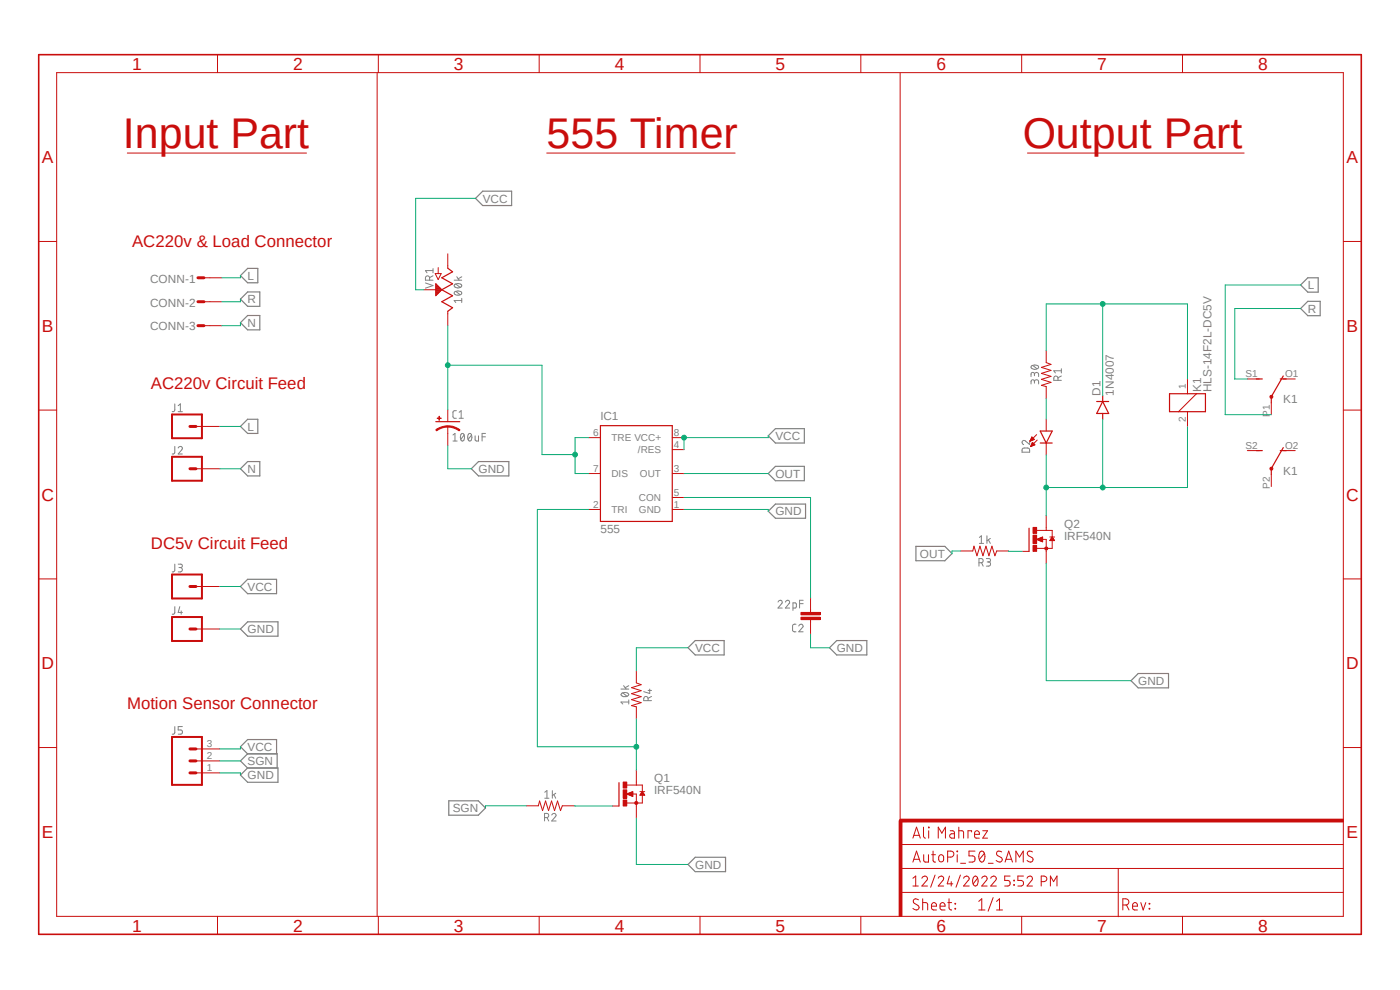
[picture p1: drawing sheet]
<svg xmlns="http://www.w3.org/2000/svg" width="297mm" height="210mm" viewBox="0 0 297 210" stroke-linecap="round" stroke-linejoin="round" font-family="sans-serif">
<path d="M7.9 11.3l281.2 187.3M289.1 11.3l-281.2 187.3" fill="none" stroke="#fff" stroke-width=".21"/>
<g fill="none" stroke="#808080" stroke-width=".21">
<path d="M91.1 59.4v-.4a.45 .45 0 0 0-.3-.5 .45 .45 0 0 0-.5 .3v.6h1.6M91.9 58.5l-.8 .4M91.9 57.4h-1.6l.3 .5M91.9 57v.9M96.4 59.4h1.6M96.9 58.7l.5 .7M98 58.7l-.8 .4M90.3 60l1.6 .6-1.6 .5M96.4 62l.8-.3a.58 .58 0 0 1 .7 .7l-.7 .2a.58 .58 0 0 1-.8-.6zM96.4 60.4l.8-.2a.58 .58 0 0 1 .7 .6l-.2 .1a.96 .96 0 0 1-1.3-.3zM96.7 61.8l.9 .7M96.7 60.2l.9 .8"/>
<path d="M98 63.8h-1.6l.3 .4M98 63.3v.9M218.8 77.7l.7-.3a.58 .58 0 0 1 .8 .7l-.2 .1a.96 .96 0 0 1-1.4-.3zM219.1 77.5l.9 .7M219.5 79.5a.46 .46 0 0 1 .3-.5 .46 .46 0 0 1 .5 .2v.7M219.5 79.7l-.1-.5a.37 .37 0 0 0-.4-.2 .37 .37 0 0 0-.3 .4v.5M225.2 79.8l-.7 .3M225.2 78.7h-1.6l.3 .4M225.2 78.2v.9M37.1 85.7v1.3a.4 .4 0 0 1-.6 .3M37.1 94.7v1.3a.4 .4 0 0 1-.6 .3M37.8 95a.44 .44 0 0 1 .6-.3 .44 .44 0 0 1 .2 .7l-.8 .9h.9"/>
<path d="M37.8 87.3h.9M37.8 86.1l.5-.4v1.6M96.1 92.3l.4-.4v1.7M96.1 93.6h.9M96.8 87.1l-.5 .1-.2 .3v1.1l.7 .1M97.4 88.7h.9M97.4 87.5l.4-.4v1.6M97.9 92l.2-.1a.93 .93 0 0 1 0 1.7 1.06 1.06 0 0 1-.2-1.6zM98.5 92.3l-.8 .9M99.5 92l.2-.1a.93 .93 0 0 1 0 1.7 .98 .98 0 0 1-.2-1.6zM100 92.3l-.7 .9M100.8 92.5v.8l.3 .3h.4v-1.1"/>
<path d="M102.3 92.7h.7M103 91.9h-.7v1.7M216.9 95.2a1.25 1.25 0 0 1 1.5 0v.7h-1.6zM218.4 93.4v.9l-.8-.7a.44 .44 0 0 0-.7 .1 .44 .44 0 0 0 .3 .6M219.5 81a.45 .45 0 0 1 .4-.4 .45 .45 0 0 1 .4 .4v.4M219.5 81.3l-.1-.6a.37 .37 0 0 0-.4-.1 .37 .37 0 0 0-.3 .3v.5M224.5 80.7v-.5a.45 .45 0 0 0-.4-.4 .45 .45 0 0 0-.5 .2v.7h1.6M37.1 119.7l-.1 1.4-.5 .2M37.8 119.7h.7a.37 .37 0 0 1 .2 .4 .37 .37 0 0 1-.3 .3h-.4M207.7 119.4l.7-.1a.46 .46 0 0 0 .2-.5 .46 .46 0 0 0-.4-.3h-.5v1.6M207.8 114l.4-.3v1.6M207.8 115.3h.9"/>
<path d="M208.2 119.4l.4 .7M209.3 118.5h.7a.37 .37 0 0 1 .1 .4 .37 .37 0 0 1-.3 .3h-.4M209.4 113.7v1.6M209.7 119.2a.45 .45 0 0 1 .4 .5 .45 .45 0 0 1-.4 .4h-.4M209.7 114.5l.4 .8M210.1 114.2l-.7 .5M37.1 128.7v1.2a.4 .4 0 0 1-.6 .4M38.1 128.7l-.3 1.2h.9M38.3 120.4a.47 .47 0 0 1 .4 .5 .47 .47 0 0 1-.4 .4h-.5M38.4 129.6v.7M165.1 127.7a.45 .45 0 0 1 .6-.4 .45 .45 0 0 1 .1 .8l-.7 .9h.8M166.6 127.7a.45 .45 0 0 1 .7-.4 .45 .45 0 0 1 .1 .8l-.8 .9h.9"/>
<path d="M168.2 129h.5l.2-.2v-.8l-.7-.1v1.6M168.9 132.4l-.5 .1-.3 .3 .1 1.1 .7 .1M169.5 132.8a.45 .45 0 0 1 .6-.4 .45 .45 0 0 1 .1 .7l-.7 .9h.9M169.6 128.1h.8M170.4 127.3h-.8v1.7M37.1 154.1v1.3a.4 .4 0 0 1-.6 .3M38.7 154.1h-.9v.8h.6a.46 .46 0 0 1 .3 .4 .46 .46 0 0 1-.3 .4h-.6M131.7 146.2h1.7M131.8 147.2l.8-.3a.56 .56 0 0 1 .7 .6l-.7 .3a.78 .78 0 0 1-.9-.4zM132.1 147l.9 .7M132.3 145.5l.5 .7M133.4 148.9h-1.7l.4 .5"/>
<path d="M133.4 148.5v.9M133.4 145.5l-.8 .4M137.5 148.6v-.4a.47 .47 0 0 0-.5-.5 .47 .47 0 0 0-.4 .5v.4h1.6M137.5 146.5h.7M137.8 146.2v.9l-1.2-.4M138.2 147.7l-.7 .4M115.5 173.4h.5a.45 .45 0 0 0 .4-.4 .45 .45 0 0 0-.4-.4h-.5v1.6M115.6 168.1l.4-.4v1.6M115.6 169.3h.9M116 173.4l.4 .8M117.1 172.9a.45 .45 0 0 1 .6-.4 .45 .45 0 0 1 .1 .8l-.7 .9h.9M117.2 167.7v1.6"/>
<path d="M117.5 168.6l.4 .7M117.9 168.3l-.7 .5"/>
</g>
<g fill="none" stroke="#808080" stroke-width=".25">
<path d="M52.5 56.9h2.2v3.1h-2.2l-1.5-1.5zM100.9 42.1l1.5-1.5h6.1v3h-6.1zM51 63.5l1.5-1.6h2.6v3.1h-2.6zM51 68.5l1.5-1.6h2.6v3.1h-2.6zM275.9 60.5l1.6-1.6h2.2v3.1h-2.2zM275.9 65.4l1.6-1.5h2.6v3.1h-2.6zM52.5 88.9h2.2v3h-2.2l-1.5-1.4zM52.5 97.9h2.6v3.1h-2.6l-1.5-1.6zM101.5 97.9h6.4v3.1h-6.4l-1.5-1.6zM163 92.5l1.5-1.6h6.1v3.1h-6.1zM163 100.5l1.5-1.6h6.1v3.1h-6.1zM163 108.5l1.5-1.6h6.4v3h-6.4z"/>
<path d="M194.3 115.9h6.1l1.6 1.5-1.6 1.6h-6.1zM51 124.4l1.5-1.5h6.2v3h-6.2zM52.5 131.9h6.5v3.1h-6.5l-1.5-1.6zM146 137.4l1.5-1.5h6.1v3h-6.1zM177.5 135.9h6.4v3h-6.4l-1.5-1.5zM51 158.4l1.5-1.5h6.2v3h-6.2zM52.5 159.9h6.3v3h-6.3l-1.5-1.5zM239.9 144.4l1.6-1.5h6.4v3h-6.4zM52.5 162.9h6.5v3h-6.5l-1.5-1.5zM95.2 169.9h6.3l1.5 1.5-1.5 1.5h-6.3zM146 183.4l1.5-1.5h6.4v3h-6.4z"/>
</g>
<path d="M80 15.5v178.9M191 15.5v158.9M27 32.5h38M116 32.5h40M218 32.5h45.9" fill="none" stroke="#c90d0c" stroke-width=".21"/>
<path d="M190.8 174.1h.5v20.3h-.5z" fill-rule="evenodd" fill="#c90d0c"/>
<path d="M190.8 174.1h.5v20.3h-.5z" fill="none" stroke="#c90d0c" stroke-width=".21"/>
<path d="M191 173.8h94v.6h-94z" fill-rule="evenodd" fill="#c90d0c"/>
<g fill="none" stroke="#c90d0c" stroke-width=".21">
<path d="M12 15.4h273v179h-273zM46.1 11.6v3.8M80.3 11.6v3.8M114.4 11.6v3.8M148.5 11.6v3.8M182.6 11.6v3.8M216.7 11.6v3.8M250.9 11.6v3.8M8.2 51.2h3.8M43.3 58.9h3.8M285 51.2h3.8M43.3 64h3.8"/>
<path d="M43.3 69.1h3.8M8.2 87h3.8M41.6 90.5h5.1M41.6 99.4h5.1M124.8 92.8h2.6M142.6 92.8h2.5M142.6 95.4h2.5M285 87h3.8M124.8 100.5h2.6M124.8 108.1h2.6M142.6 100.5h2.5M142.6 108.1h2.5"/>
<path d="M142.6 105.5h2.5M8.2 122.8h3.8M41.6 124.4h5.1M41.6 133.4h5.1M285 122.8h3.8M8.2 158.6h3.8M285 158.6h3.8M129.9 171h1.4M133 166.5h3.3v1.4M134.1 168.4h.9v2.6M135 165.9v.6M135.8 167.9h1"/>
<path d="M136.3 168.6v1.7h-3.3M191 173.8h94v.6h-94zM191.1 179.2h93.9M193.7 177.8l.7-2.3 .8 2.3M193.9 177.2h1.1M195.9 175.5v1.9l.2 .4h.2M197 175.5l.1 .1zM197 176.2v1.6M199.1 177.8v-2.3l.7 1.2 .8-1.2v2.3M201.6 176.2l.7 .1 .2 .3v1.2h-.6a.47 .47 0 0 1-.4-.5 .47 .47 0 0 1 .4-.4h.6M203.4 176.2l.9 .1 .1 .1v1.4M203.4 175.5v2.3"/>
<path d="M206.1 176.5v-.3h-.7v1.6M206.8 177h1a.54 .54 0 0 0-.4-.8 .54 .54 0 0 0-.6 .5v.7l.1 .4h.9M208.5 176.2h1l-1 1.6h1M46.1 194.4v3.8M80.3 194.4v3.8M114.4 194.4v3.8M148.5 194.4v3.8M182.6 194.4v3.8M191.1 189.3h93.9M191.1 184.2h93.9M193.7 182.9l.7-2.3 .8 2.3M193.7 186.3l.6-.5v2.2"/>
<path d="M193.7 188h1.1M193.9 182.3h1.1M194.9 190.9a.61 .61 0 0 0-.8-.2 .61 .61 0 0 0-.3 .8 1.75 1.75 0 0 1 1.2 1l-.1 .2a.75 .75 0 0 1-1.2 0M195.6 186.3a.58 .58 0 0 1 .8-.4 .58 .58 0 0 1 .2 .9l-1 1.2h1.2M195.7 191.5h.7l.3 .1 .1 1.4M195.7 190.7v2.3M196 181.3v1.2l.1 .3 .2 .1h.7v-1.6M197.6 192.2h1.1a.55 .55 0 0 0-.4-.7 .55 .55 0 0 0-.7 .5v.6l.2 .4h.9M197.7 181.3h.8M198 180.6v1.9a.38 .38 0 0 0 .5 .4M198.4 185.6l-1 2.6M199.1 186.3a.57 .57 0 0 1 .8-.4 .57 .57 0 0 1 .1 .9l-.9 1.2h1.1"/>
<path d="M199.3 181.4a.5 .5 0 0 1 .6 0 .5 .5 0 0 1 .3 .4v.5a.53 .53 0 0 1-.5 .5 .53 .53 0 0 1-.6-.5v-.5zM199.4 192.2h1.1a.55 .55 0 0 0-.4-.7 .55 .55 0 0 0-.7 .5l.1 .8 .3 .2h.7M201 181.8h.7a.64 .64 0 0 0 .7-.6 .64 .64 0 0 0-.7-.6h-.7v2.3M201.1 191.5h.8M201.3 190.7v1.9l.2 .4h.4M201.4 185.8l-.4 1.7h1.1M201.8 187v1M202.6 191.6l.1 .2zM202.6 192.7l.1 .1zM203 180.6l.2 .1zM203.1 181.3v1.6M203.8 185.6l-1 2.6"/>
<path d="M203.8 183.1h1.1M204.4 186.3a.57 .57 0 0 1 .8-.4 .57 .57 0 0 1 .2 .9l-1 1.2h1.2M206.6 186a.4 .4 0 0 1 .4-.2 .4 .4 0 0 1 .3 .3 1.48 1.48 0 0 1-.2 1.8l-.2 .1a1.28 1.28 0 0 1-.3-2zM206.8 180.6h-1.2v1h.7a.67 .67 0 0 1 .6 .6 .67 .67 0 0 1-.6 .7h-.7M207.4 186.3l-.9 1.2M207.6 193h1.4M207.6 191.2l.7-.5v2.3M207.9 180.7l.6-.1a1.58 1.58 0 0 1 0 2.2 .46 .46 0 0 1-.6-.3 1.85 1.85 0 0 1 0-1.8zM208.3 186.3a.57 .57 0 0 1 .8-.4 .57 .57 0 0 1 .2 .9l-1 1.2h1.1M208.8 181.1l-1 1.2M209.7 183.1h1M210.2 186.3a.58 .58 0 0 1 .8-.4 .58 .58 0 0 1 .2 .9l-1 1.2h1.2"/>
<path d="M210.7 190.4l-1.1 2.9M211.4 193h1.3M211.4 191.2l.6-.5v2.3M212.5 180.7l-.6-.1a.52 .52 0 0 0-.5 .3 .52 .52 0 0 0 .3 .6l.7 .4a.57 .57 0 0 1 0 .9 .57 .57 0 0 1-.8-.1l-.3-.2M213.2 182.9l.8-2.3 .8 2.3M213.4 182.3h1.2M214.3 185.8h-1.2v1h.7a.61 .61 0 0 1 .5 .6 .61 .61 0 0 1-.5 .6h-.7M215.1 186.7l.1 .2zM215.1 187.7l.1 .1zM215.5 182.9v-2.3l.8 1.2 .8-1.2v2.3M216.7 194.4v3.8M217.1 185.8h-1.2v1h.8a.61 .61 0 0 1 .4 .6 .61 .61 0 0 1-.4 .6h-.8"/>
<path d="M217.9 186.3a.57 .57 0 0 1 .8-.4 .57 .57 0 0 1 .2 .9l-1 1.2h1.1M219 180.7l-.7-.1a.55 .55 0 0 0-.1 .9l.7 .4a.58 .58 0 0 1 .1 .9 .58 .58 0 0 1-.9-.1l-.2-.2M220.9 187h.6a.59 .59 0 0 0 .6-.6 .59 .59 0 0 0-.6-.6h-.6v2.2M222.8 188v-2.2l.7 1.2 .7-1.2v2.2M237.2 184.2v10.3M238.2 192h.6a.66 .66 0 0 0 .7-.7 .66 .66 0 0 0-.7-.6h-.6v2.3M239 192l.5 1M240.3 192.2h1a.54 .54 0 0 0-.4-.7 .54 .54 0 0 0-.6 .5v.8l.4 .2h.6M242 191.5l.5 1.5 .6-1.5M243.8 192.7l.1 .1zM243.8 191.6l.1 .2zM250.9 194.4v3.8"/>
</g>
<path d="M42 58.9h1.3M42 64h1.3M42 69.1h1.3M40.3 90.5h1.3M40.3 99.4h1.3M40.3 124.4h1.3M40.3 133.4h1.3M192.3 174.1h-1.2v1.2" fill="none" stroke="#c90d0c" stroke-width=".64"/>
<path d="M8.2 11.6h280.6v186.6h-280.6z" fill="none" stroke="#c90d0c" stroke-width=".34"/>
<path d="M127.4 90.3h15.2v20.3h-15.2zM131.3 166v5" fill="none" stroke="#c90d0c" stroke-width=".25"/>
<path d="M36.5 87.9h6.3v5.1h-6.3zM36.5 96.9h6.3v5.1h-6.3zM36.5 121.9h6.3v5.1h-6.3zM36.5 130.9h6.3v5.1h-6.3z" fill="none" stroke="#c90d0c" stroke-width=".42"/>
<path d="M134.7 170.1h.5l.1 .2-.1 .3-.2 .1-.3-.1z" fill-rule="evenodd" fill="#c90d0c"/>
<path d="M134.7 170.1h.5l.1 .2-.1 .3-.2 .1-.3-.1z" fill="none" stroke="#c90d0c" stroke-width=".21"/>
<path d="M132.2 169.7h.8v1.3h-.8z" fill-rule="evenodd" fill="#c90d0c"/>
<path d="M132.2 169.7h.8v1.3h-.8z" fill="none" stroke="#c90d0c" stroke-width=".21"/>
<path d="M132.2 165.9h.8v1.3h-.8z" fill-rule="evenodd" fill="#c90d0c"/>
<path d="M132.2 165.9h.8v1.3h-.8z" fill="none" stroke="#c90d0c" stroke-width=".21"/>
<path d="M132.2 167.6h.8v1.7h-.8z" fill-rule="evenodd" fill="#c90d0c"/>
<g fill="none" stroke="#c90d0c" stroke-width=".21">
<path d="M216.9 117h1.4M220 112.5h3.2v1.4M221.1 114.4h.9v2.6M222 111.9v.6M222.7 113.9h1M223.2 114.6v1.7h-3.3M132.2 167.6h.8v1.7h-.8zM133 168.4l1.2-.5v1.1zM133 168.4h1.2M133.1 168.4h1.1M133.2 168.5h1M133.3 168.3h.9"/>
<path d="M133.4 168.6h.8M133.6 168.2h.6M133.6 168.7h.6M133.8 168.1h.4M133.9 168.8h.3M134 168h.2M134.1 168.9h.1M135 163.4v2.5M135 171v2.5M135.8 168.6h.9M135.8 168.5h.9M135.9 168.4h.7"/>
<path d="M136 168.4h.6M136 168.3h.5M136.1 168.2h.3M136.1 168.1h.3M136.2 168h.1M136.3 167.9l.5 .8h-1z"/>
</g>
<path d="M218.3 112.1v4.9" fill="none" stroke="#c90d0c" stroke-width=".25"/>
<path d="M221.7 116.1h.5v.5h-.5l-.1-.3z" fill-rule="evenodd" fill="#c90d0c"/>
<path d="M221.7 116.1h.5v.5h-.5l-.1-.3z" fill="none" stroke="#c90d0c" stroke-width=".21"/>
<path d="M219.2 115.7h.7v1.3h-.7z" fill-rule="evenodd" fill="#c90d0c"/>
<path d="M219.2 115.7h.7v1.3h-.7z" fill="none" stroke="#c90d0c" stroke-width=".21"/>
<path d="M219.2 111.9h.7v1.3h-.7z" fill-rule="evenodd" fill="#c90d0c"/>
<path d="M219.2 111.9h.7v1.3h-.7z" fill="none" stroke="#c90d0c" stroke-width=".21"/>
<path d="M219.2 113.5h.7v1.8h-.7z" fill-rule="evenodd" fill="#c90d0c"/>
<g fill="none" stroke="#c90d0c" stroke-width=".21">
<path d="M251.9 80.4v3.1M251.9 87.3v3.2M253.8 83.5l-3.8 3.8M219.2 113.5h.7v1.8h-.7zM219.9 114.4l1.3-.5v1zM219.9 114.4h1.3M220.1 114.5h1.1M220.2 114.3h1M220.3 114.6h.9M220.4 114.3h.8M220.6 114.7h.6M220.6 114.2h.6"/>
<path d="M220.8 114.8h.4M220.8 114.1h.4M221 114.9h.2M221.1 114h.1M222 109.4v2.5M222 117v2.5M222.8 114.6h.9M222.8 114.5h.8M222.9 114.4h.7M223 114.3h.5M223 114.3h.4M223.1 114.2h.3"/>
<path d="M223.1 114.1h.2M223.2 114h.1M223.2 113.9l.5 .8h-1z"/>
</g>
<path d="M272.2 79.8l-2.5 4.4v1.2M232.7 85.2h2.5M233.9 85.2l1.3 2.5h-2.5zM233.9 83.9v1.3M233.9 87.7v1.3M248.1 83.5h7.6v3.8h-7.6zM266.5 80.4h1.3M271.6 80.4h1.3" fill="none" stroke="#c90d0c" stroke-width=".25"/>
<path d="M269.5 83.9h.5v.5h-.5z" fill-rule="evenodd" fill="#c90d0c"/>
<path d="M264.6 80.4h2.6M269.5 83.9h.5v.5h-.5zM269.7 85.4v2.6M272.2 80.4h2.6" fill="none" stroke="#c90d0c" stroke-width=".21"/>
<path d="M266.5 95.6h1.3M271.6 95.6h1.3M272.2 95l-2.5 4.4v1.3" fill="none" stroke="#c90d0c" stroke-width=".25"/>
<path d="M269.5 99.2h.5v.5h-.5z" fill-rule="evenodd" fill="#c90d0c"/>
<path d="M95 90.5v1.5M264.6 95.6h2.6M269.5 99.2h.5v.5h-.5zM272.2 95.6h2.6M269.7 100.7v2.5" fill="none" stroke="#c90d0c" stroke-width=".21"/>
<path d="M92.5 89.5h5" fill="none" stroke="#c90d0c" stroke-width=".25"/>
<path d="M95 90.3a3.8 3.8 0 0 1 2.6 .9l-.2 .2a4.1 4.1 0 0 0-2.4-.8z" fill-rule="evenodd" fill="#c90d0c"/>
<path d="M95 90.3a3.8 3.8 0 0 1 2.6 .9l-.2 .2a4.1 4.1 0 0 0-2.4-.8z" fill="none" stroke="#c90d0c" stroke-width=".21"/>
<path d="M92.5 91.2l1.5-.7 1-.2v.3a3.9 3.9 0 0 0-2.4 .8z" fill-rule="evenodd" fill="#c90d0c"/>
<path d="M92.5 91.2l1.5-.7 1-.2v.3a3.9 3.9 0 0 0-2.4 .8z" fill="none" stroke="#c90d0c" stroke-width=".21"/>
<path d="M92.8 88.7l.8 .1z" fill-rule="evenodd" fill="#c90d0c"/>
<path d="M92.8 88.7l.8 .1z" fill="none" stroke="#c90d0c" stroke-width=".21"/>
<path d="M93.1 88.3l.1 .9z" fill-rule="evenodd" fill="#c90d0c"/>
<path d="M93.1 88.3l.1 .9zM95 86.9v2.6M95 92v2.5M172 129.4v.5M172 131.4v.6" fill="none" stroke="#c90d0c" stroke-width=".21"/>
<path d="M169.9 129.9h4.1v.5h-4.1z" fill-rule="evenodd" fill="#c90d0c"/>
<path d="M169.9 129.9h4.1v.5h-4.1z" fill="none" stroke="#c90d0c" stroke-width=".21"/>
<path d="M169.9 130.9h4.1v.5h-4.1z" fill-rule="evenodd" fill="#c90d0c"/>
<g fill="none" stroke="#c90d0c" stroke-width=".21">
<path d="M92.3 58h1.3l-.6 1.3zM93 56.8v1.2M95 53.8v3.1M89.9 61.5h3.8M92.5 60.2l1.2 1.3-1.2 1.2zM92.5 62.6h.1M92.5 62.4h.2M92.5 62.3h.4M92.5 62.2h.5M92.5 62.1h.6M92.5 61.9h.8M92.5 61.8h.9"/>
<path d="M92.5 61.6h1.1M92.5 61.3h1.1M92.5 61.2h1M92.5 61h.8M92.5 60.9h.7M92.5 60.8h.5M92.5 60.7h.4M92.5 60.5h.3M92.5 60.4h.1M92.5 60.2h.1M95 66v3.1M222 74.4v2.5l1 .4-2.1 .6 2.1 .7-2.1 .6 2.1 .6-2.1 .7 2.1 .6-2.1 .6 1.1 .3v2.5"/>
<path d="M218.5 93.6h.1M218.6 93.5h.2M218.6 93.4h.4M218.7 93.3h.5M218.7 94.7h.1M218.7 93.2h.7M218.7 94.6h.2M218.7 93.1h.6M218.7 94.5h.4M218.8 93h.4M218.8 94.4h.5M218.8 92.9h.3"/>
<path d="M218.8 94.4h.7M218.9 92.8h.1M218.9 94.3h.6M218.9 94.2h.5M218.9 94.1h.4M218.9 94h.3M219 93.9h.1M219.4 93.2l-.5-.5-.4 .9M219.4 93.2l-.9 .4M219.5 94.4l-.5-.5-.3 .8M219.5 94.4l-.8 .3M219.9 92.2l-1.4 1.4"/>
<path d="M220 93.3l-1.3 1.4M222 88.9v2.5M222 94v2.5M203.8 116.9h2.6l.2-1 .7 2 .6-2 .6 2 .7-2 .6 2 .6-2 .7 2 .4-1h2.5M169.9 130.9h4.1v.5h-4.1zM172 126.9v2.5M172 132v2.5M41.6 158.9h5.1M135 142.3v2.6l1 .3-2 .7 2 .6-2 .7 2 .6-2 .6 2 .7-2 .6 1 .2v2.6M41.6 164h5.1M41.6 161.4h5.1M111.7 170.9h2.5l.3-1 .6 2.1 .6-2.1 .7 2.1 .6-2.1 .6 2.1 .7-2.1 .6 2.1 .4-1.1h2.5"/>
</g>
<path d="M95 56.9l1 .8-2.3 1.2 2.3 1.3-2.3 1.3 2.3 1.2-2.3 1.3 2.3 1.3-1 .7M220.7 91.4h2.5l-1.2 2.6zM220.7 94h2.5" fill="none" stroke="#c90d0c" stroke-width=".25"/>
<path d="M36.5 156.3h6.3v10.2h-6.3z" fill="none" stroke="#c90d0c" stroke-width=".42"/>
<path d="M40.3 158.9h1.3M40.3 161.4h1.3M40.3 164h1.3" fill="none" stroke="#c90d0c" stroke-width=".64"/>
<path d="M51 58.5v.4h-3.9M51 63.5v.5h-3.9M51 68.5v.6h-3.9M275.9 60.5h-16v27.5h9.8M275.9 65.4h-13.9v15M46.7 90.5h4.3M46.7 99.4h4.3M163 92.5v.3h-17.9v2.6M262 80.4h2.6M46.7 124.4h4.3M51 158.4v.5h-4.3" fill="none" stroke="#0dab76" stroke-width=".21"/>
<circle cx="145.1" cy="92.8" r=".51" fill="#0dab76"/>
<g fill="none" stroke="#0dab76" stroke-width=".21">
<path d="M100.9 42.1h-12.7v19.4h1.7M95 94.5v4.9h5M115 96.4h7M124.8 92.8h-2.8v7.7h2.8M145.1 108.1h17.9v.4M222 119.5v24.9h17.9M46.7 133.4h4.3M146 137.4h-11v4.9M172 134.5v2.9h4M46.7 164h4.3v.4M46.7 161.4h4.3M111.7 170.9h-8.7v.5"/>
<path d="M135 173.5v9.9h11"/>
<circle cx="145.1" cy="92.8" r=".51"/>
</g>
<circle cx="122" cy="96.4" r=".51" fill="#0dab76"/>
<g fill="none" stroke="#0dab76" stroke-width=".21">
<path d="M95 77.5h20v18.9M95 69.1v17.8"/>
<circle cx="122" cy="96.4" r=".51"/>
</g>
<circle cx="95" cy="77.5" r=".51" fill="#0dab76"/>
<g fill="none" stroke="#0dab76" stroke-width=".21">
<path d="M124.8 108.1h-10.8v50.3h21M145.1 100.5h17.9M145.1 105.5h26.9v21.4M203.8 116.9h-1.8v.5M135 152.5v10.9"/>
<circle cx="95" cy="77.5" r=".51"/>
</g>
<circle cx="135" cy="158.4" r=".51" fill="#0dab76"/>
<g fill="none" stroke="#0dab76" stroke-width=".21">
<path d="M233.9 89v14.4M251.9 90.5v12.9h-29.9v6M214 116.9l2.9 .1M121.8 170.9l8.1 .1"/>
<circle cx="135" cy="158.4" r=".51"/>
</g>
<circle cx="233.9" cy="103.4" r=".51" fill="#0dab76"/>
<g fill="none" stroke="#0dab76" stroke-width=".21">
<path d="M222 96.5v6.9"/>
<circle cx="233.9" cy="103.4" r=".51"/>
</g>
<circle cx="221.9" cy="103.4" r=".51" fill="#0dab76"/>
<g fill="none" stroke="#0dab76" stroke-width=".21">
<path d="M222 74.4v-9.9h29.9v15.9M233.9 64.5v19.4"/>
<circle cx="221.9" cy="103.4" r=".51"/>
</g>
<circle cx="233.9" cy="64.5" r=".51" fill="#0dab76"/>
<g fill="none" stroke="#0dab76" stroke-width=".21">
<path d="M222 84.5v4.4"/>
<circle cx="233.9" cy="64.5" r=".51"/>
</g>
<g font-size="9.1" fill="#c90d0c">
<text x="26" y="31.5">Input Part</text>
<text x="116" y="31.5">555 Timer</text>
<text x="217" y="31.5">Output Part</text>
</g>
<g font-size="3.7" fill="#c90d0c">
<text x="28.1" y="14.8">1</text>
<text x="62.2" y="14.8">2</text>
<text x="96.3" y="14.8">3</text>
<text x="130.4" y="14.8">4</text>
<text x="164.5" y="14.8">5</text>
<text x="198.7" y="14.8">6</text>
<text x="232.8" y="14.8">7</text>
<text x="266.9" y="14.8">8</text>
<text x="8.9" y="34.6">A</text>
<text x="285.7" y="34.6">A</text>
<text x="8.9" y="70.4">B</text>
<text x="285.7" y="70.4">B</text>
<text x="8.8" y="106.2">C</text>
<text x="285.6" y="106.2">C</text>
<text x="8.8" y="142">D</text>
<text x="285.6" y="142">D</text>
<text x="8.9" y="177.8">E</text>
<text x="285.7" y="177.8">E</text>
<text x="28.1" y="197.6">1</text>
<text x="62.2" y="197.6">2</text>
<text x="96.3" y="197.6">3</text>
<text x="130.4" y="197.6">4</text>
<text x="164.5" y="197.6">5</text>
<text x="198.7" y="197.6">6</text>
<text x="232.8" y="197.6">7</text>
<text x="266.9" y="197.6">8</text>
</g>
<g font-size="3.6" fill="#c90d0c">
<text x="28" y="52.5">AC220v &amp; Load Connector</text>
<text x="32" y="82.5">AC220v Circuit Feed</text>
<text x="32" y="116.4">DC5v Circuit Feed</text>
<text x="27" y="150.4">Motion Sensor Connector</text>
</g>
<g font-size="2.5" fill="#808080">
<text x="102.4" y="43">VCC</text>
<text x="31.8" y="59.9">CONN-1</text>
<text x="52.5" y="59.4">L</text>
<text x="31.8" y="65">CONN-2</text>
<text x="52.5" y="64.3">R</text>
<text x="277.5" y="61.3">L</text>
<text x="31.8" y="70.1">CONN-3</text>
<text x="52.5" y="69.3">N</text>
<text x="277.5" y="66.3">R</text>
<text x="233.5" y="83.9" transform="rotate(-90 233.5 83.9)">D1</text>
<text x="236.3" y="83.9" transform="rotate(-90 236.3 83.9)">1N4007</text>
<text x="254.8" y="83.2" transform="rotate(-90 254.8 83.2)">K1</text>
<text x="257" y="83.2" transform="rotate(-90 257 83.2)">HLS-14F2L-DC5V</text>
<text x="127.4" y="89">IC1</text>
<text x="272.2" y="85.4">K1</text>
<text x="52.5" y="91.4">L</text>
<text x="164.5" y="93.3">VCC</text>
<text x="52.5" y="100.3">N</text>
<text x="101.5" y="100.3">GND</text>
<text x="164.5" y="101.3">OUT</text>
<text x="272.2" y="100.7">K1</text>
<text x="127.4" y="113.2">555</text>
<text x="164.5" y="109.3">GND</text>
<text x="225.8" y="111.9">Q2</text>
<text x="195.2" y="118.3">OUT</text>
<text x="225.8" y="114.5">IRF540N</text>
<text x="52.5" y="125.3">VCC</text>
<text x="52.5" y="134.3">GND</text>
<text x="147.5" y="138.3">VCC</text>
<text x="177.5" y="138.3">GND</text>
<text x="241.5" y="145.3">GND</text>
<text x="52.5" y="159.3">VCC</text>
<text x="52.5" y="165.3">GND</text>
<text x="52.5" y="162.3">SGN</text>
<text x="138.8" y="165.9">Q1</text>
<text x="96.1" y="172.3">SGN</text>
<text x="138.8" y="168.4">IRF540N</text>
<text x="147.5" y="184.3">GND</text>
</g>
<g font-size="2.1" fill="#808080">
<text x="251.6" y="82.5" transform="rotate(-90 251.6 82.5)">1</text>
<text x="264.2" y="80">S1</text>
<text x="272.6" y="80">O1</text>
<text x="251.6" y="89.5" transform="rotate(-90 251.6 89.5)">2</text>
<text x="269.4" y="88.4" transform="rotate(-90 269.4 88.4)">P1</text>
<text x="125.8" y="92.5">6</text>
<text x="129.7" y="93.6">TRE VCC+</text>
<text x="143" y="92.5">8</text>
<text x="143" y="95">4</text>
<text x="264.2" y="95.2">S2</text>
<text x="272.6" y="95.2">O2</text>
<text x="125.8" y="100.1">7</text>
<text x="129.7" y="101.2">DIS</text>
<text x="135.3" y="96.1">/RES</text>
<text x="135.8" y="101.2">OUT</text>
<text x="143" y="100.1">3</text>
<text x="125.8" y="107.7">2</text>
<text x="135.6" y="106.3">CON</text>
<text x="143" y="107.7">1</text>
<text x="143" y="105.2">5</text>
<text x="269.4" y="103.6" transform="rotate(-90 269.4 103.6)">P2</text>
<text x="129.7" y="108.8">TRI</text>
<text x="135.6" y="108.8">GND</text>
<text x="43.9" y="161">2</text>
<text x="43.9" y="158.5">3</text>
<text x="43.9" y="163.6">1</text>
</g>
</svg>
